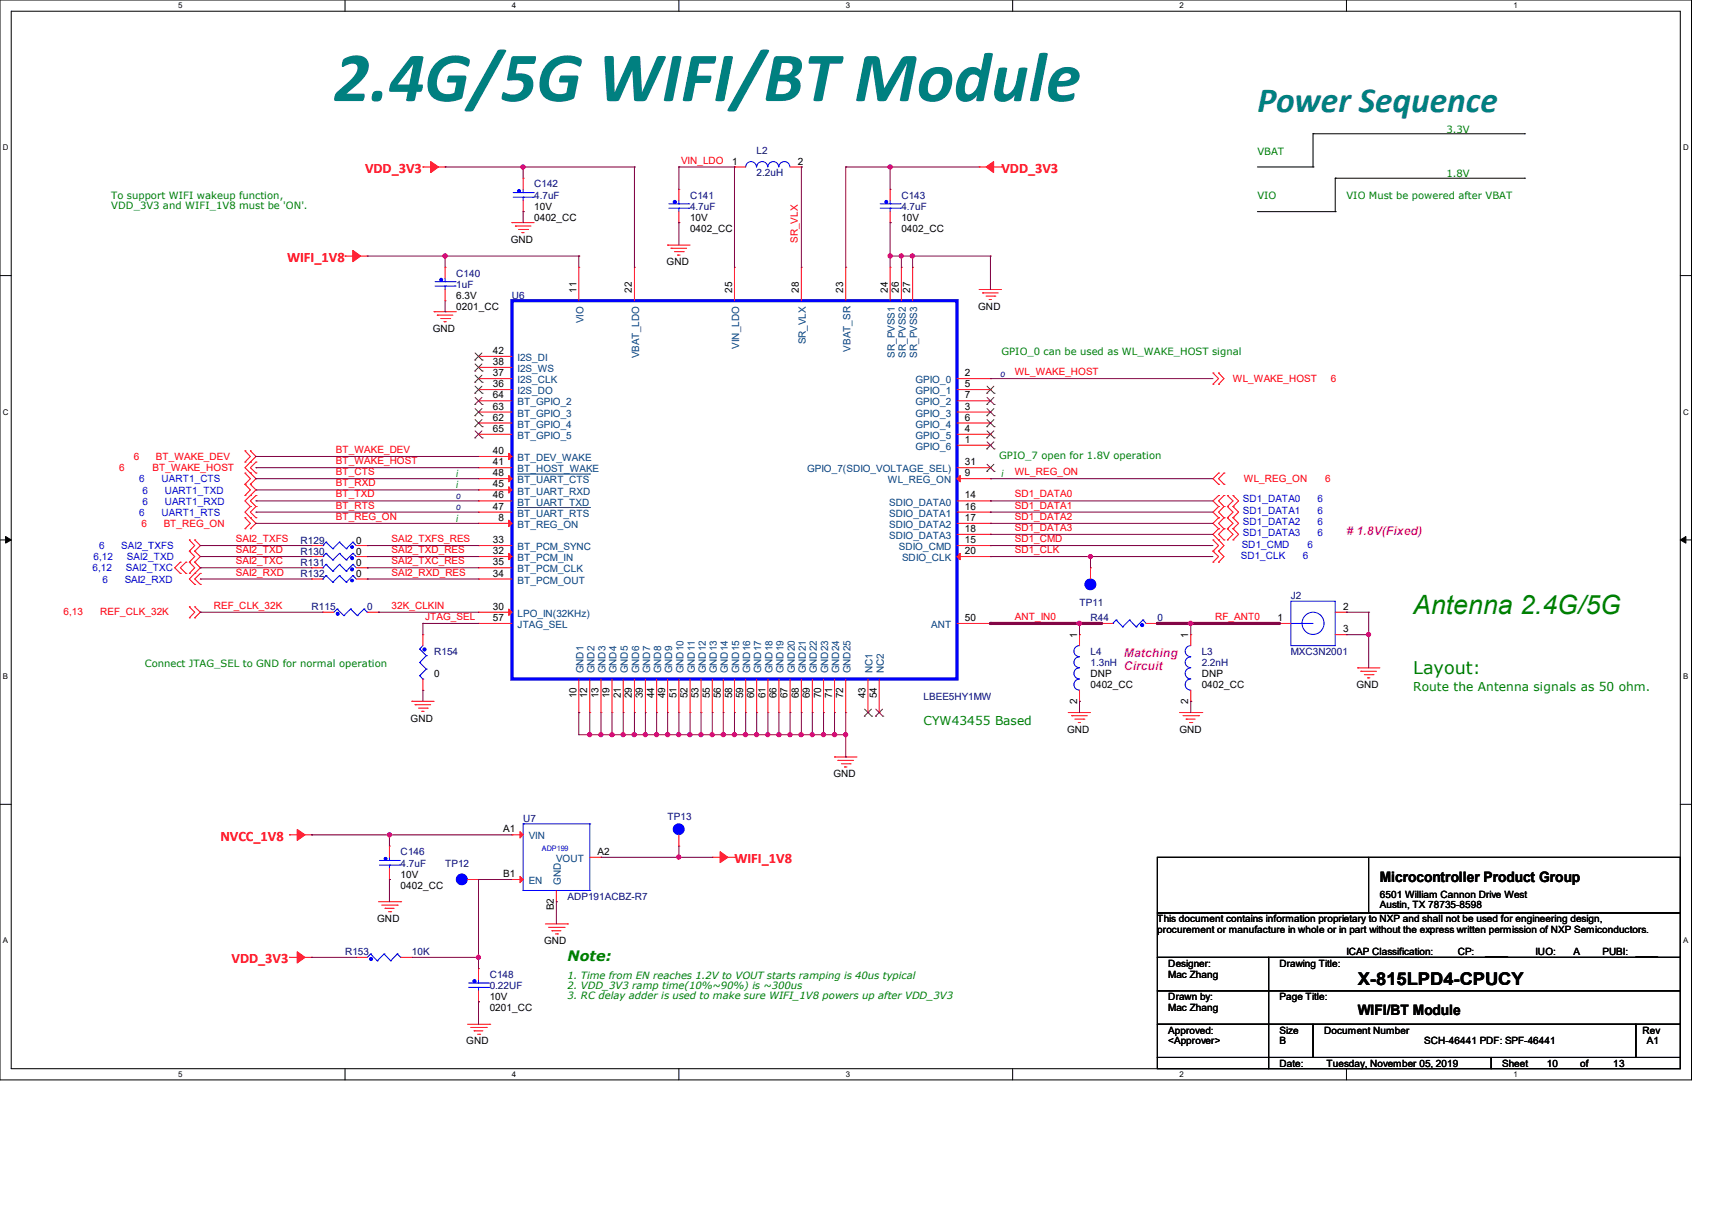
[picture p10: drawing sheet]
<svg xmlns="http://www.w3.org/2000/svg" width="297mm" height="210mm" viewBox="0 0 297 210" stroke-linecap="round" stroke-linejoin="round" font-family="sans-serif">
<path d="M0 0h293.5v187.3h-293.5zM1.9 1.9h289.6v183.4h-289.6z" fill="none" stroke="#000" stroke-width=".17"/>
<g fill="#fff">
<path d="M30.9 .2h.8v1.5h-.8z"/>
<path d="M30.9 185.5h.8v1.6h-.8z"/>
</g>
<path d="M59.9 0v1.9M59.9 185.3v2" fill="none" stroke="#000" stroke-width=".17"/>
<g fill="#fff">
<path d="M88.8 .2h.8v1.5h-.8z"/>
<path d="M88.8 185.5h.8v1.6h-.8z"/>
</g>
<path d="M117.8 0v1.9M117.8 185.3v2" fill="none" stroke="#000" stroke-width=".17"/>
<g fill="#fff">
<path d="M146.7 .2h.8v1.5h-.8z"/>
<path d="M146.7 185.5h.8v1.6h-.8z"/>
</g>
<path d="M175.7 0v1.9M175.7 185.3v2" fill="none" stroke="#000" stroke-width=".17"/>
<g fill="#fff">
<path d="M204.6 .2h.8v1.5h-.8z"/>
<path d="M204.6 185.5h.8v1.6h-.8z"/>
</g>
<path d="M233.6 0v1.9M233.6 185.3v2" fill="none" stroke="#000" stroke-width=".17"/>
<g fill="#fff">
<path d="M262.6 .2h.7v1.5h-.7z"/>
<path d="M262.6 185.5h.7v1.6h-.7z"/>
<path d="M.5 24.8h1v1.6h-1z"/>
<path d="M292 24.8h1v1.6h-1z"/>
<path d="M.5 70.7h1v1.5h-1z"/>
<path d="M292 70.7h1v1.5h-1z"/>
</g>
<path d="M0 47.8h1.9M291.5 47.8h2" fill="none" stroke="#000" stroke-width=".17"/>
<g fill="#fff">
<path d="M.5 116.5h.9v1.6h-.9z"/>
<path d="M292 116.5h.9v1.6h-.9z"/>
</g>
<path d="M0 93.6h1.9M291.5 93.6h2" fill="none" stroke="#000" stroke-width=".17"/>
<path d="M1 93l.9 .6-.9 .6zM291.5 93.6l1-.6v1.2z" fill="#000" stroke="#000" stroke-width=".17"/>
<g fill="#fff">
<path d="M.5 162.4h.9v1.5h-.9z"/>
<path d="M292 162.4h.9v1.5h-.9z"/>
</g>
<g fill="none" stroke="#000" stroke-width=".17">
<path d="M218.1 29h9.7M218.1 36.7h13.5M227.8 23.2h.1M227.8 29h.1M227.8 23.2v5.8M227.8 23.2h36.7M231.6 30.9h.1M231.6 36.7h.1M231.6 30.9v5.8M231.6 30.9h32.9M264.5 23.2h.1M264.5 30.9h.1"/>
<path d="M0 139.5h1.9M291.5 139.5h2M200.8 158.3h90.7v7.7h-90.7zM200.8 148.7h90.7v9.6h-90.7zM237.4 158.3h.1M237.4 148.7v9.6M200.8 166h19.3v5.8h-19.3zM200.8 171.8h19.3v5.8h-19.3zM200.8 177.6h19.3v5.8h-19.3zM220.1 166h71.4v5.8h-71.4zM220.1 171.8h71.4v5.8h-71.4zM220.1 177.6h7.7v5.8h-7.7z"/>
<path d="M227.8 177.6h56v5.8h-56zM283.8 177.6h7.7v5.8h-7.7zM200.8 183.4h19.3v1.9h-19.3zM220.1 183.4h38.6v1.9h-38.6zM258.7 183.4h32.8v1.9h-32.8z"/>
</g>
<g fill="none" stroke="#f00" stroke-width=".17">
<path d="M73.4 29h.1M73.4 29h2.1M75.9 29h1.3M77.2 29h.1M88.8 38.6h.1M88.8 38.6h3.9M89.4 39.2h.1M89.4 39.2h2.7M90 39.8h1.5M90.8 30.9h.1M90.8 36.7h.1M90.8 30.9v2"/>
<path d="M90.8 34.8v1.9M91.5 39.8h.1M117.8 32.9h.1M117.8 38.6h.1M117.8 32.9v1.9M117.8 36.7v1.9M127.4 29h.1M127.4 29h2M137.1 29h1.9M139 29h.1M154.4 32.9h.1M154.4 38.6h.1"/>
<path d="M154.4 32.9v1.9M154.4 36.7v1.9M169.9 29h.1M169.9 29h1.3M171.6 29h2.1M173.7 29h.1M59.9 44.4h.1M59.9 44.4h2.1M62.4 44.4h1.3M63.7 44.4h.1M75.3 54.1h.1M75.3 54.1h3.9"/>
<path d="M75.9 54.7h.1M75.9 54.7h2.7M76.5 55.2h1.5M77 55.8h.1M77 55.8h.4M77.2 46.4h.1M77.2 52.2h.1M77.2 46.4v1.9M77.2 50.2v2M78 55.2h.1M90.6 40.3h.1M90.6 40.3h.3"/>
<path d="M100.4 46.4h.1M100.4 46.4v5.8M110.1 46.4h.1M110.1 46.4v5.8M115.8 42.5h.1M115.8 42.5h3.9M116.4 43.1h.1M116.4 43.1h2.7M117 43.6h1.5M117.6 44.2h.1M117.6 44.2h.4M118.5 43.6h.1"/>
<path d="M127.4 46.4h.1M127.4 46.4v5.8M139 46.4h.1M139 46.4v5.8M146.7 46.4h.1M146.7 46.4v5.8M154.4 46.4h.1M154.4 46.4v5.8M156.4 46.4h.1M156.4 46.4v5.8M158.3 46.4h.1M158.3 46.4v5.8"/>
<path d="M169.9 50.2h.1M169.9 50.2h3.8M170.5 50.8h.1M170.5 50.8h2.7M171.1 51.4h1.5M171.6 51.9h.1M171.6 51.9h.4M172.6 51.4h.1M42.5 78.2h.1M42.5 78.2l.9 1-.9 .9M43.4 78.2h.1M43.4 78.2l1 1-1 .9"/>
<path d="M83 67.6h.1M83 65.7h.1M83 63.7h.1M83 79.2h.1M83 61.8h.1M83 73.4h.1M83 71.5h.1M83 69.5h.1M83 75.3h.1M83 65.7h5.8M83 71.5h5.8M83 75.3h5.8"/>
<path d="M83 67.6h5.8M83 73.4h5.8M83 69.5h5.8M83 63.7h5.8M83 79.2h5.8M83 61.8h5.8M166 77.2h5.8M166 65.7h5.8M166 71.5h5.8M166 75.3h5.8M166 67.6h5.8M166 73.4h5.8"/>
<path d="M166 69.5h5.8M171.8 77.2h.1M171.8 65.7h.1M171.8 71.5h.1M171.8 75.3h.1M171.8 67.6h.1M171.8 73.4h.1M171.8 69.5h.1M210.4 64.7h.1M210.4 66.6h.1M210.4 64.7l1 1-1 .9M211.4 64.7h.1"/>
<path d="M211.4 66.6h.1M211.4 64.7l.9 1-.9 .9M31.3 99.4h.1M31.3 97.5h.1M31.3 97.5l-1 1 1 .9M32.3 97.5h.1M32.3 99.4h.1M32.3 97.5l-1 1 1 .9M32.9 93.6h.1M32.9 95.6h.1M32.9 97.5h.1M32.9 99.4h.1"/>
<path d="M32.9 93.6l.9 1-.9 1M32.9 95.6l.9 .9-.9 1M32.9 97.5l.9 1-.9 .9M33.8 95.6h.1M33.8 93.6h.1M33.8 97.5h.1M33.8 99.4h.1M33.8 93.6l1 1-1 1M33.8 95.6l1 .9-1 1M33.8 97.5l1 1-1 .9M33.8 99.4l-.9 1 .9 .9M34.8 99.4h.1"/>
<path d="M34.8 99.4l-1 1 1 .9M42.5 80.1h.1M42.5 84h.1M42.5 82h.1M42.5 85.9h.1M42.5 91.7h.1M42.5 89.8h.1M42.5 82l.9 1-.9 1M42.5 84l.9 1-.9 .9M42.5 89.8l.9 1-.9 .9M43.4 80.1h.1M43.4 82h.1"/>
<path d="M43.4 84h.1M43.4 85.9h.1M43.4 87.8h.1M43.4 89.8h.1M43.4 91.7h.1M43.4 80.1l-.9 1 1.9 1.9-1 1M43.4 84l1 1-1.9 1.9 .9 .9M43.4 87.8l-.9 1 .9 1M43.4 89.8l1 1-1 .9M44.4 80.1h.1M44.4 82h.1M44.4 85.9h.1"/>
<path d="M44.4 87.8h.1M44.4 89.8h.1M44.4 80.1l-1 1 1 .9M44.4 85.9l-1 1 1 .9M44.4 87.8l-1 1 1 1M54.1 94.6h.1M54.1 96.5h.1M54.1 98.5h.1M54.1 94.6h1.9M54.1 96.5h1.9M54.1 98.5h1.9M61.8 94.6h1.9"/>
<path d="M61.8 96.5h1.9M61.8 98.5h1.9M63.7 94.6h.1M63.7 96.5h.1M63.7 98.5h.1M83 90.8h.1M83 96.5h.1M83 94.6h.1M83 98.5h.1M83 81.1h.1M83 85h.1M83 86.9h.1"/>
<path d="M83 88.8h.1M83 83h.1M83 94.6h5.8M83 96.5h5.8M83 98.5h5.8M83 90.8h5.8M83 83h5.8M83 86.9h5.8M83 88.8h5.8M83 81.1h5.8M83 85h5.8M166 94.6h5.8"/>
<path d="M166 96.5h5.8M166 90.8h5.8M166 83h5.8M166 86.9h5.8M166 88.8h5.8M166 92.7h5.8M166 81.1h5.8M171.8 83h.1M171.8 86.9h.1M171.8 94.6h.1M171.8 88.8h.1M171.8 90.8h.1"/>
<path d="M171.8 92.7h.1M171.8 96.5h.1M171.8 81.1h.1M189.2 98.5h.1M189.2 98.5v1.9M210.4 93.6h.1M210.4 95.6h.1M210.4 97.5h.1M210.4 93.6l1 1-1 1M210.4 95.6l1 .9-1 1M211.4 82h.1M211.4 84h.1"/>
<path d="M211.4 85.9h.1M211.4 87.8h.1M211.4 89.8h.1M211.4 91.7h.1M211.4 93.6h.1M211.4 95.6h.1M211.4 97.5h.1M211.4 82l-1 1 1 1M211.4 85.9l-1 1 1 .9M211.4 87.8l-1 1 1 1M211.4 89.8l-1 1 1 .9M211.4 91.7l-1 1 1 .9"/>
<path d="M211.4 93.6l.9 1-.9 1M211.4 95.6l.9 .9-.9 1M212.3 84h.1M212.3 82h.1M212.3 87.8h.1M212.3 85.9h.1M212.3 89.8h.1M212.3 91.7h.1M212.3 93.6h.1M212.3 82l-.9 1 .9 1M212.3 85.9l-.9 1 .9 .9M212.3 87.8l-.9 1 .9 1"/>
<path d="M212.3 89.8l-.9 1 .9 .9M212.3 91.7l-.9 1 .9 .9M212.9 87.8h.1M212.9 85.9h.1M212.9 89.8h.1M212.9 91.7h.1M212.9 93.6h.1M212.9 85.9l1 1-1 .9M212.9 87.8l1 1-1 1M212.9 89.8l1 1-1 .9M212.9 91.7l1 1-1 .9M213.9 85.9h.1"/>
<path d="M213.9 87.8h.1M213.9 89.8h.1M213.9 91.7h.1M213.9 93.6h.1M213.9 85.9l1 1-1 .9M213.9 87.8l1 1-1 1M213.9 89.8l1 1-1 .9M213.9 91.7l1 1-1 .9M32.9 105.2h.1M32.9 107.1h.1M32.9 105.2l.9 1-.9 .9M33.8 101.3h.1"/>
<path d="M33.8 107.1h.1M33.8 105.2h.1M33.8 105.2l1 1-1 .9M34.8 101.3h.1M54.1 100.4h.1M54.1 100.4h1.9M56 106.2h.1M56 106.2h1.9M61.8 100.4h1.9M63.7 100.4h.1M63.7 106.2h2M65.7 106.2h.1"/>
<path d="M73.4 110.1h.1M73.4 119.7h.1M73.4 110.1v1.9M73.4 117.8v1.9M83 106.2h.1M83 100.4h.1M83 108.1h.1M83 106.2h5.8M83 108.1h5.8M83 100.4h5.8M100.4 117.8v5.8M102.3 117.8v5.8"/>
<path d="M104.3 117.8v5.8M106.2 117.8v5.8M108.1 117.8v5.8M110.1 117.8v5.8M112 117.8v5.8M113.9 117.8v5.8M115.8 117.8v5.8M117.8 117.8v5.8M119.7 117.8v5.8M121.6 117.8v5.8M123.6 117.8v5.8M125.5 117.8v5.8"/>
<path d="M127.4 117.8v5.8M129.4 117.8v5.8M131.3 117.8v5.8M133.2 117.8v5.8M135.1 117.8v5.8M137.1 117.8v5.8M139 117.8v5.8M140.9 117.8v5.8M142.9 117.8v5.8M144.8 117.8v5.8M146.7 117.8v5.8M150.6 117.8v5.8"/>
<path d="M152.5 117.8v5.8M166 108.1h5.8M171.8 108.1h.1M187.3 110.1h.1M187.3 110.1v1.9M187.3 119.7v1.9M191.1 108.1h.1M191.1 108.1h1.9M198.8 108.1h2M200.8 108.1h.1M206.6 110.1h.1M206.6 110.1v1.9"/>
<path d="M206.6 119.7v1.9M222 108.1h.1M222 108.1h1.9M231.6 106.2h2M231.6 110.1h2M233.6 106.2h.1M233.6 110.1h.1M235.5 115.8h.1M235.5 115.8h3.9M236.1 116.4h.1M236.1 116.4h2.7M236.7 117h1.5"/>
<path d="M237.3 117.6h.1M237.3 117.6h.4M238.2 117h.1M71.5 121.6h.1M71.5 121.6h3.8M72 122.2h.1M72 122.2h2.7M72.6 122.8h1.5M73.2 123.4h.1M73.2 123.4h.4M74.1 122.8h.1M100.4 123.6h.1"/>
<path d="M102.3 123.6h.1M104.3 123.6h.1M106.2 123.6h.1M108.1 123.6h.1M110.1 123.6h.1M112 123.6h.1M113.9 123.6h.1M115.8 123.6h.1M117.8 123.6h.1M119.7 123.6h.1M121.6 123.6h.1M123.6 123.6h.1"/>
<path d="M125.5 123.6h.1M127.4 123.6h.1M129.4 123.6h.1M131.3 123.6h.1M133.2 123.6h.1M135.1 123.6h.1M137.1 123.6h.1M139 123.6h.1M140.9 123.6h.1M142.9 123.6h.1M144.8 131.3h.1M144.8 123.6h.1"/>
<path d="M144.8 131.3h3.9M145.4 131.9h.1M145.4 131.9h2.7M146 132.5h1.5M146.5 133h.1M146.5 133h.4M146.7 123.6h.1M147.5 132.5h.1M150.6 123.6h.1M152.5 123.6h.1M185.3 123.6h.1M185.3 123.6h3.9"/>
<path d="M185.9 124.1h.1M185.9 124.1h2.7M186.5 124.7h1.5M187.1 125.3h.1M187.1 125.3h.4M187.3 121.6h.1M188 124.7h.1M204.6 123.6h3.9M205.2 124.1h2.7M205.8 124.7h.1M205.8 124.7h1.5M206.4 125.3h.4"/>
<path d="M206.6 121.6h.1M206.8 125.3h.1M207.9 124.1h.1M208.5 123.6h.1M50.2 144.8h.1M50.2 144.8h2.1M52.7 144.8h1.4M54.1 144.8h.1M65.7 156.4h3.8M66.2 157h2.7M66.8 157.5h.1M66.8 157.5h1.6"/>
<path d="M67.4 158.1h.4M67.6 146.7h.1M67.6 152.5h.1M67.6 146.7v2M67.6 150.6v1.9M67.8 158.1h.1M68.9 157h.1M69.5 156.4h.1M81.1 152.5h1.9M83 152.5h.1M88.8 152.5h.1M88.8 144.8h.1"/>
<path d="M88.8 144.8h2M88.8 152.5h2M96.5 156.4h.1M96.5 154.4v2M102.3 148.7h2M104.3 148.7h.1M117.8 146.7h.1M117.8 144.8v1.9M123.6 148.7h.1M123.6 148.7h1.3M125.3 148.7h2.1M127.4 148.7h.1"/>
<path d="M50.2 166h.1M50.2 166h2.1M52.7 166h1.4M54.1 166h.1M61.8 166h.1M61.8 166h1.9M69.5 166h2M71.5 166h.1M81.1 177.6h3.9M81.7 178.2h2.7M82.3 178.8h.1M82.3 178.8h1.5"/>
<path d="M82.8 179.4h.4M83 168h.1M83 173.7h.1M83 168v1.9M83 171.8v1.9M83.2 179.4h.1M84.4 178.2h.1M85 177.6h.1M94.6 160.2h3.9M95.2 160.8h2.7M95.8 161.4h.1M95.8 161.4h1.5"/>
<path d="M96.4 162h.3M96.7 162h.1M97.9 160.8h.1M98.5 160.2h.1"/>
</g>
<g fill="#f00" stroke="#f00" stroke-width=".17">
<path d="M90.2 152l.6 .5-.6 .6z"/>
<path d="M90.2 144.2l.6 .6-.6 .5z"/>
<path d="M88.3 90.2l.5 .6-.5 .5z"/>
<path d="M166.6 82.5v1.1l-.6-.6z"/>
<path d="M166.6 96v1.1l-.6-.6z"/>
<path d="M88.3 105.6l.5 .6-.5 .5z"/>
<path d="M88.3 96l.5 .5-.5 .6z"/>
<path d="M88.3 78.6l.5 .6-.5 .5z"/>
<path d="M88.3 84.4l.5 .6-.5 .5z"/>
<path d="M88.3 82.5l.5 .5-.5 .6z"/>
<path d="M74.7 28l1.4 1-1.4 .9z" fill-rule="evenodd"/>
<path d="M171.1 29l1.3-1v1.9z" fill-rule="evenodd"/>
<path d="M61.2 43.4l1.4 1-1.4 1z" fill-rule="evenodd"/>
<path d="M51.6 143.8l1.3 1-1.3 1z" fill-rule="evenodd"/>
<path d="M124.9 147.7l1.4 1-1.4 .9z" fill-rule="evenodd"/>
<path d="M51.6 165.1l1.3 .9-1.3 1z" fill-rule="evenodd"/>
</g>
<g fill="none" stroke="#00f" stroke-width=".17">
<path d="M89 34.2h3.5M89 33.4h3.5M90.8 34.2h.1M90.8 33.4h.1M90.8 32.9v.5M90.8 34.2v.6M92.5 34.2h.1M92.5 33.4h.1M116 36.1h3.5M116 35.3h3.5M117.8 36.1h.1M117.8 35.3h.1"/>
<path d="M117.8 34.8v.5M117.8 36.1v.6M119.5 36.1h.1M119.5 35.3h.1M129.4 29a.93 .93 0 0 1 .9-1 .93 .93 0 0 1 .9 1M131.3 29a.95 .95 0 0 1 .9-1 .95 .95 0 0 1 1 1M133.2 29a.93 .93 0 0 1 1-1 .93 .93 0 0 1 .9 1M135.1 29a.95 .95 0 0 1 1-1 .95 .95 0 0 1 .9 1M152.7 36.1h3.5M152.7 35.3h3.5M154.4 36.1h.1M154.4 35.3h.1"/>
<path d="M154.4 34.8v.5M154.4 36.1v.6M156.2 36.1h.1M156.2 35.3h.1M75.5 49.6h3.5M75.5 48.9h3.5M77.2 49.6h.1M77.2 48.9h.1M77.2 48.3v.6M77.2 49.6v.6M79 49.6h.1M79 48.9h.1"/>
<path d="M56 94.6h.1M56 96.5h.1M56 98.5h.1M56.6 94h.1M56.6 96h.1M56.6 97.9h.1M56.6 99.8h.1M56.6 94l1.1 1.2M56.6 94l-.6 .6M56.6 96l1.1 1.1M56.6 96l-.6 .5M56.6 97.9l1.1 1.2"/>
<path d="M56.6 97.9l-.6 .6M56.6 99.8l1.1 1.2M56.6 99.8l-.6 .6M57.7 95.2h.1M57.7 97.1h.1M57.7 99.1h.1M58.9 94h.1M58.9 96h.1M58.9 97.9h.1M58.9 99.8h.1M58.9 94l1.2 1.2M58.9 94l-1.2 1.2"/>
<path d="M58.9 96l1.2 1.1M58.9 96l-1.2 1.1M58.9 97.9l1.2 1.2M58.9 97.9l-1.2 1.2M58.9 99.8l1.2 1.2M58.9 99.8l-1.2 1.2M60.1 95.2h.1M60.1 97.1h.1M60.1 99.1h.1M61.2 94h.1M61.2 96h.1M61.2 97.9h.1"/>
<path d="M61.2 99.8h.1M61.2 94l.6 .6M61.2 94l-1.1 1.2M61.2 96l.6 .5M61.2 96l-1.1 1.1M61.2 97.9l.6 .6M61.2 97.9l-1.1 1.2M61.2 99.8l.6 .6M61.2 99.8l-1.1 1.2M56 100.4h.1M57.7 101h.1M58.5 105.6h.1"/>
<path d="M58.5 105.6l-.6 .6M58.5 105.6l1.1 1.2M59.6 106.8h.1M60.1 101h.1M60.8 105.6h.1M60.8 105.6l-1.2 1.2M60.8 105.6l1.2 1.2M62 106.8h.1M63.2 105.6h.1M63.2 105.6l-1.2 1.2M63.2 105.6l.5 .6M63.7 106.2h.1"/>
<path d="M72.8 112.6h.1M72.8 114.9h.1M72.8 117.2h.1M72.8 112.6l1.2 1.1M72.8 114.9l1.2 1.1M72.8 117.2l.6 .6M73.4 117.8h.1M73.4 112l-.6 .6M74 113.7h.1M74 116h.1M74 113.7l-1.2 1.2M74 116l-1.2 1.2"/>
<path d="M187.3 112a.95 .95 0 0 0-1 .9 .95 .95 0 0 0 1 1M187.3 113.9a.93 .93 0 0 0-1 .9 .93 .93 0 0 0 1 1 .97 .97 0 0 0-1 1 .97 .97 0 0 0 1 .9M187.3 117.8a.95 .95 0 0 0-1 .9 .95 .95 0 0 0 1 1M193 108.1h.1M193.6 107.5h.1M193.6 107.5l1.2 1.2M193.6 107.5l-.6 .6M194.8 108.7h.1M196 107.5h.1M196 107.5l1.1 1.2M196 107.5l-1.2 1.2M197.1 108.7h.1"/>
<path d="M198.3 107.5h.1M198.3 107.5l.5 .6M198.3 107.5l-1.2 1.2M206.6 112a.95 .95 0 0 0-1 .9 .95 .95 0 0 0 1 1M206.6 113.9a.93 .93 0 0 0-1 .9 .93 .93 0 0 0 1 1 .97 .97 0 0 0-1 1 .97 .97 0 0 0 1 .9M206.6 117.8a.95 .95 0 0 0-1 .9 .95 .95 0 0 0 1 1M223.9 104.3h7.7v7.7h-7.7zM223.9 108.1h.1M223.9 108.1h3.9M65.8 150h3.5M65.8 149.2h3.5M67.6 150h.1"/>
<path d="M67.6 149.2h.1M67.6 148.7v.5M67.6 150v.6M69.3 150h.1M69.3 149.2h.1M90.8 154.4h.1M90.8 142.9h.1M90.8 142.9v11.5M90.8 154.4h11.5M90.8 142.9h11.5M102.3 154.4h.1M102.3 142.9h.1"/>
<path d="M102.3 142.9v11.5M64.3 165.4h.1M64.3 165.4l-.6 .6M64.3 165.4l1.1 1.2M65.4 166.6h.1M66.6 165.4h.1M66.6 165.4l-1.2 1.2M66.6 165.4l1.2 1.2M67.8 166.6h.1M68.9 165.4h.1M68.9 165.4l-1.1 1.2M68.9 165.4l.6 .6"/>
<path d="M69.5 166h.1M81.3 171.2h3.5M81.3 170.5h3.5M83 171.2h.1M83 170.5h.1M83 169.9v.6M83 171.2v.6M84.8 171.2h.1M84.8 170.5h.1"/>
<circle cx="227.8" cy="108.1" r="1.92"/>
</g>
<g fill="#00f" stroke="#00f" stroke-width=".17">
<circle cx="76.5" cy="48.5" r=".27"/>
<circle cx="189.2" cy="101.4" r=".94"/>
<circle cx="61.1" cy="94.9" r=".24"/>
<circle cx="64.4" cy="166.3" r=".28"/>
<circle cx="58.6" cy="106.4" r=".27"/>
<circle cx="90.1" cy="33.1" r=".24"/>
<circle cx="61.1" cy="96.8" r=".27"/>
<circle cx="82.3" cy="170.2" r=".28"/>
<circle cx="117.8" cy="143.8" r=".94"/>
<circle cx="117.1" cy="35" r=".28"/>
<circle cx="198.1" cy="108.4" r=".28"/>
<circle cx="153.7" cy="35" r=".27"/>
<circle cx="61.1" cy="98.7" r=".27"/>
<circle cx="66.9" cy="148.9" r=".24"/>
<circle cx="73.6" cy="112.6" r=".28"/>
<circle cx="80.1" cy="152.5" r=".94"/>
<circle cx="61.1" cy="100.7" r=".24"/>
</g>
<path d="M88.8 52.2h77.2v65.6h-77.2z" fill="none" stroke="#00f" stroke-width=".55"/>
<g fill="none" stroke="#804000" stroke-width=".17">
<path d="M82.4 68.2h.1M82.4 66.3h.1M82.4 64.3h.1M82.4 62.4h.1M82.4 74h.1M82.4 72.1h.1M82.4 70.1h.1M82.4 75.9h.1M82.4 67l1.3 1.2M82.4 65.1l1.3 1.2M82.4 63.1l1.3 1.2M82.4 61.2l1.3 1.2"/>
<path d="M82.4 72.8l1.3 1.2M82.4 70.9l1.3 1.2M82.4 68.9l1.3 1.2M82.4 74.7l1.3 1.2M83.6 67l-1.2 1.2M83.6 65.1l-1.2 1.2M83.6 63.1l-1.2 1.2M83.6 61.2l-1.2 1.2M83.6 72.8l-1.2 1.2M83.6 70.9l-1.2 1.2M83.6 68.9l-1.2 1.2M83.6 74.7l-1.2 1.2"/>
<path d="M83.7 68.2h.1M83.7 66.3h.1M83.7 64.3h.1M83.7 62.4h.1M83.7 74h.1M83.7 72.1h.1M83.7 70.1h.1M83.7 75.9h.1M171.2 77.9h.1M171.2 72.1h.1M171.2 75.9h.1M171.2 68.2h.1"/>
<path d="M171.2 74h.1M171.2 70.1h.1M171.2 76.6l1.3 1.3M171.2 70.9l1.3 1.2M171.2 74.7l1.3 1.2M171.2 67l1.3 1.2M171.2 72.8l1.3 1.2M171.2 68.9l1.3 1.2M172.4 76.6l-1.2 1.3M172.4 70.9l-1.2 1.2M172.4 74.7l-1.2 1.2M172.4 67l-1.2 1.2"/>
<path d="M172.4 72.8l-1.2 1.2M172.4 68.9l-1.2 1.2M172.5 77.9h.1M172.5 72.1h.1M172.5 75.9h.1M172.5 68.2h.1M172.5 74h.1M172.5 70.1h.1M171.2 81.7h.1M171.2 80.5l1.3 1.2M172.4 80.5l-1.2 1.2M172.5 81.7h.1"/>
<path d="M149.9 124.2h.1M150 123l1.2 1.2M151.2 123l-1.3 1.2M151.2 124.2h.1M151.9 124.2h.1M151.9 123l1.3 1.2M153.1 123l-1.2 1.2M153.2 124.2h.1"/>
</g>
<path d="M89.8 88h12.5M89.8 82.2h12.5M102.3 88h.1M102.3 82.2h.1" fill="none" stroke="#004080" stroke-width=".17"/>
<g fill="none" stroke="#800040" stroke-width=".17">
<path d="M77.2 29h.1M77.2 29h32.9M90.8 29h.1M90.8 36.7h.1M90.8 29v1.9M90.8 36.7v1.9M110.1 29h.1M110.1 29v17.4M117.8 29h.1M117.8 38.6h.1M117.8 29h9.6M117.8 29v3.9"/>
<path d="M117.8 38.6v3.9M127.4 29h.1M127.4 29v17.4M139 29h.1M139 29v17.4M146.7 29h.1M146.7 29h23.2M146.7 29v17.4M154.4 29h.1M154.4 38.6h.1M154.4 29v3.9M154.4 38.6v7.8"/>
<path d="M63.7 44.4h36.7M77.2 44.4h.1M77.2 54.1h.1M77.2 44.4v2M77.2 52.2v1.9M100.4 44.4h.1M100.4 44.4v2M154.4 44.4h.1M154.4 44.4h17.4M156.4 44.4h.1M156.4 44.4v2M158.3 44.4h.1"/>
<path d="M158.3 44.4v2M171.8 44.4h.1M171.8 44.4v5.8M44.4 79.2h.1M44.4 79.2h38.6M171.8 65.7h.1M171.8 65.7h38.6M34.8 94.6h.1M34.8 96.5h.1M34.8 98.5h.1M34.8 94.6h19.3M34.8 96.5h19.3"/>
<path d="M34.8 98.5h19.3M44.4 81.1h.1M44.4 83h.1M44.4 85h.1M44.4 86.9h.1M44.4 88.8h.1M44.4 90.8h.1M44.4 81.1h38.6M44.4 83h38.6M44.4 85h38.6M44.4 86.9h38.6M44.4 88.8h38.6"/>
<path d="M44.4 90.8h38.6M63.7 94.6h.1M63.7 96.5h.1M63.7 98.5h.1M63.7 94.6h19.3M63.7 96.5h19.3M63.7 98.5h19.3M171.8 83h.1M171.8 86.9h.1M171.8 88.8h.1M171.8 90.8h.1M171.8 92.7h.1"/>
<path d="M171.8 94.6h.1M171.8 96.5h.1M171.8 83h38.6M171.8 86.9h38.6M171.8 88.8h38.6M171.8 90.8h38.6M171.8 92.7h38.6M171.8 94.6h38.6M171.8 96.5h38.6M189.2 96.5h.1M189.2 96.5v2M34.8 100.4h.1"/>
<path d="M34.8 106.2h.1M34.8 100.4h19.3M34.8 106.2h21.2M63.7 100.4h.1M63.7 100.4h19.3M65.7 106.2h.1M65.7 106.2h17.3M73.4 108.1h.1M73.4 108.1h9.6M73.4 108.1v2M233.6 106.2h.1M233.6 106.2h3.8"/>
<path d="M237.4 106.2h.1M237.4 106.2v3.9"/>
</g>
<g fill="#f0f" stroke="#f0f" stroke-width=".17">
<circle cx="90.7" cy="29" r=".37"/>
<circle cx="154.4" cy="29" r=".37"/>
<circle cx="77.2" cy="44.4" r=".37"/>
<circle cx="156.4" cy="44.4" r=".36"/>
<circle cx="154.4" cy="44.4" r=".37"/>
<circle cx="158.3" cy="44.4" r=".37"/>
<circle cx="189.2" cy="96.5" r=".36"/>
<circle cx="237.4" cy="110" r=".36"/>
</g>
<path d="M171.8 108.1h15.5" fill="none" stroke="#800040" stroke-width=".55"/>
<circle cx="171.8" cy="108.1" r=".28" fill="#800040"/>
<circle cx="187.3" cy="108.1" r=".37" fill="#f0f" stroke="#f0f" stroke-width=".17"/>
<path d="M187.3 108.1h3.8" fill="none" stroke="#800040" stroke-width=".55"/>
<circle cx="187.3" cy="108.1" r=".28" fill="#800040"/>
<path d="M187.3 108.1h.1M187.3 108.1v2" fill="none" stroke="#800040" stroke-width=".17"/>
<path d="M200.8 108.1h5.8" fill="none" stroke="#800040" stroke-width=".55"/>
<circle cx="200.8" cy="108.1" r=".28" fill="#800040"/>
<path d="M206.6 108.1h15.4" fill="none" stroke="#800040" stroke-width=".55"/>
<circle cx="206.6" cy="108.1" r=".28" fill="#800040"/>
<g fill="#f0f" stroke="#f0f" stroke-width=".17">
<circle cx="206.6" cy="108.1" r=".37"/>
<circle cx="104.2" cy="127.4" r=".36"/>
<circle cx="137.1" cy="127.4" r=".36"/>
<circle cx="142.9" cy="127.4" r=".36"/>
<circle cx="144.8" cy="127.4" r=".37"/>
<circle cx="102.3" cy="127.4" r=".36"/>
<circle cx="106.2" cy="127.4" r=".37"/>
<circle cx="108.1" cy="127.4" r=".36"/>
<circle cx="110" cy="127.4" r=".37"/>
<circle cx="112" cy="127.4" r=".36"/>
<circle cx="113.9" cy="127.4" r=".36"/>
<circle cx="115.8" cy="127.4" r=".37"/>
<circle cx="117.7" cy="127.4" r=".36"/>
<circle cx="119.7" cy="127.4" r=".37"/>
<circle cx="121.6" cy="127.4" r=".36"/>
<circle cx="123.5" cy="127.4" r=".36"/>
<circle cx="125.5" cy="127.4" r=".37"/>
<circle cx="127.4" cy="127.4" r=".36"/>
<circle cx="129.3" cy="127.4" r=".37"/>
<circle cx="131.3" cy="127.4" r=".36"/>
<circle cx="133.2" cy="127.4" r=".36"/>
<circle cx="135.1" cy="127.4" r=".37"/>
<circle cx="139" cy="127.4" r=".37"/>
<circle cx="140.9" cy="127.4" r=".36"/>
<circle cx="146.7" cy="127.4" r=".36"/>
<circle cx="67.6" cy="144.8" r=".37"/>
<circle cx="117.7" cy="148.6" r=".36"/>
<circle cx="83" cy="166" r=".36"/>
<circle cx="90.7" cy="29" r=".37"/>
<circle cx="154.4" cy="29" r=".37"/>
<circle cx="77.2" cy="44.4" r=".37"/>
<circle cx="156.4" cy="44.4" r=".36"/>
<circle cx="154.4" cy="44.4" r=".37"/>
<circle cx="158.3" cy="44.4" r=".37"/>
<circle cx="189.2" cy="96.5" r=".36"/>
<circle cx="237.4" cy="110" r=".36"/>
<circle cx="187.3" cy="108.1" r=".37"/>
</g>
<g fill="none" stroke="#800040" stroke-width=".17">
<path d="M73.4 119.7h.1M73.4 119.7v1.9M206.6 108.1h.1M206.6 108.1v2M233.6 110.1h.1M233.6 110.1h3.8M237.4 110.1h.1M237.4 110.1v5.7M100.4 123.6h.1M100.4 123.6v3.8h46.3M102.3 127.4h.1M102.3 123.6v3.8"/>
<path d="M104.3 127.4h.1M104.3 123.6v3.8M106.2 127.4h.1M106.2 123.6v3.8M108.1 127.4h.1M108.1 123.6v3.8M110.1 127.4h.1M110.1 123.6v3.8M112 127.4h.1M112 123.6v3.8M113.9 127.4h.1M113.9 123.6v3.8"/>
<path d="M115.8 127.4h.1M115.8 123.6v3.8M117.8 127.4h.1M117.8 123.6v3.8M119.7 127.4h.1M119.7 123.6v3.8M121.6 127.4h.1M121.6 123.6v3.8M123.6 127.4h.1M123.6 123.6v3.8M125.5 127.4h.1M125.5 123.6v3.8"/>
<path d="M127.4 127.4h.1M127.4 123.6v3.8M129.4 127.4h.1M129.4 123.6v3.8M131.3 127.4h.1M131.3 123.6v3.8M133.2 127.4h.1M133.2 123.6v3.8M135.1 127.4h.1M135.1 123.6v3.8M137.1 127.4h.1M137.1 123.6v3.8"/>
<path d="M139 127.4h.1M139 123.6v3.8M140.9 127.4h.1M140.9 123.6v3.8M142.9 127.4h.1M142.9 123.6v3.8M144.8 127.4h.1M144.8 123.6v3.8M146.7 127.4h.1M146.7 131.3h.1M146.7 123.6v7.7M187.3 121.6h.1"/>
<path d="M187.3 121.6v2M206.6 121.6h.1M206.6 121.6v2M54.1 144.8h.1M54.1 144.8h34.7M67.6 144.8h.1M67.6 152.5h.1M67.6 144.8v1.9M67.6 152.5v3.9M83 152.5h.1M83 152.5h5.8M83 152.5v15.5"/>
<path d="M96.5 156.4h.1M96.5 156.4v3.8M104.3 148.7h.1M104.3 148.7h19.3M117.8 148.7h.1M117.8 146.7v2M54.1 166h.1M54.1 166h7.7M71.5 166h11.5M83 166h.1M83 173.7h.1M83 173.7v3.9"/>
</g>
<text font-size="12.3" fill="#008080" x="57.9" y="17.5">2.4G/5G WIFI/BT Module</text>
<text font-size="6.1" fill="#008080" x="218.1" y="19.4">Power Sequence</text>
<text font-size="4.6" fill="#008000" x="245.2" y="106.5">Antenna 2.4G/5G</text>
<text font-size="3" fill="#008000" x="245.2" y="117">Layout:</text>
<text font-size="3" x="235.5" y="170.8">X-815LPD4-CPUCY</text>
<g font-size="2.5" fill="#f00">
<text x="63.3" y="30">VDD_3V3</text>
<text x="173.7" y="30">VDD_3V3</text>
<text x="49.8" y="45.4">WIFI_1V8</text>
<text x="38.2" y="145.8">NVCC_1V8</text>
<text x="127.4" y="149.7">WIFI_1V8</text>
<text x="40.2" y="167">VDD_3V3</text>
</g>
<g font-size="2.5">
<text x="239.4" y="152.9">Microcontroller Product Group</text>
<text x="235.5" y="176.1">WIFI/BT Module</text>
</g>
<text font-size="2.5" fill="#008000" x="98.5" y="166.6">Note:</text>
<g font-size="2.1" fill="#f0f">
<text x="233.6" y="92.7"># 1.8V(Fixed)</text>
<text x="195" y="113.9">Matching</text>
<text x="195" y="116.1">Circuit</text>
</g>
<g font-size="2.1" fill="#008000">
<text x="245.2" y="119.9">Route the Antenna signals as 50 ohm.</text>
<text x="160.2" y="125.7">CYW43455 Based</text>
</g>
<g font-size="1.7" fill="#008000">
<text x="251" y="23">3.3V</text>
<text x="218.1" y="26.8">VBAT</text>
<text x="19.3" y="34.6">To support WIFI wakeup function,</text>
<text x="218.1" y="34.6">VIO</text>
<text x="233.6" y="34.6">VIO Must be powered after VBAT</text>
<text x="251" y="30.7">1.8V</text>
<text x="19.3" y="36.3">VDD_3V3 and WIFI_1V8 must be 'ON'.</text>
<text x="173.7" y="61.6">GPIO_0 can be used as WL_WAKE_HOST signal</text>
<text x="79.2" y="82.8">i</text>
<text x="173.4" y="79.5">GPIO_7 open for 1.8V operation</text>
<text x="173.7" y="82.8">i</text>
<text x="79.2" y="84.7">i</text>
<text x="79.2" y="90.5">i</text>
<text x="25.1" y="115.7">Connect JTAG_SEL to GND for normal operation</text>
<text x="98.5" y="169.7">1. Time from EN reaches 1.2V to VOUT starts ramping is 40us typical</text>
<text x="98.5" y="171.4">2. VDD_3V3 ramp time(10%~90%) is ~300us</text>
<text x="98.5" y="173.2">3. RC delay adder is used to make sure WIFI_1V8 powers up after VDD_3V3</text>
</g>
<g font-size="1.7" fill="#f00">
<text x="118.1" y="28.4">VIN_LDO</text>
<text x="138.4" y="42.1" transform="rotate(-90 138.4 42.1)">SR_VLX</text>
<text x="176.1" y="65.1">WL_WAKE_HOST</text>
<text x="213.9" y="66.3">WL_WAKE_HOST</text>
<text x="230.9" y="66.3">6</text>
<text x="20.7" y="81.7">6</text>
<text x="23.2" y="79.8">6</text>
<text x="26.5" y="81.7">BT_WAKE_HOST</text>
<text x="27.1" y="79.8">BT_WAKE_DEV</text>
<text x="58.3" y="78.6">BT_WAKE_DEV</text>
<text x="58.3" y="80.5">BT_WAKE_HOST</text>
<text x="58.3" y="82.4">BT_CTS</text>
<text x="176.1" y="82.4">WL_REG_ON</text>
<text x="215.8" y="83.6">WL_REG_ON</text>
<text x="229.9" y="83.6">6</text>
<text x="58.3" y="84.4">BT_RXD</text>
<text x="58.3" y="86.3">BT_TXD</text>
<text x="58.3" y="88.2">BT_RTS</text>
<text x="176.1" y="86.3">SD1_DATA0</text>
<text x="176.1" y="88.2">SD1_DATA1</text>
<text x="24.6" y="91.4">6</text>
<text x="28.4" y="91.4">BT_REG_ON</text>
<text x="40.9" y="94">SAI2_TXFS</text>
<text x="40.9" y="95.9">SAI2_TXD</text>
<text x="58.3" y="90.2">BT_REG_ON</text>
<text x="67.9" y="94">SAI2_TXFS_RES</text>
<text x="67.9" y="95.9">SAI2_TXD_RES</text>
<text x="176.1" y="90.2">SD1_DATA2</text>
<text x="176.1" y="92.1">SD1_DATA3</text>
<text x="176.1" y="94">SD1_CMD</text>
<text x="176.1" y="95.9">SD1_CLK</text>
<text x="40.9" y="97.9">SAI2_TXC</text>
<text x="40.9" y="99.8">SAI2_RXD</text>
<text x="67.9" y="97.9">SAI2_TXC_RES</text>
<text x="67.9" y="99.8">SAI2_RXD_RES</text>
<text x="11" y="106.6">6,13</text>
<text x="17.4" y="106.6">REF_CLK_32K</text>
<text x="37.1" y="105.6">REF_CLK_32K</text>
<text x="67.9" y="105.6">32K_CLKIN</text>
<text x="73.7" y="107.5">JTAG_SEL</text>
<text x="176.1" y="107.5">ANT_IN0</text>
<text x="210.8" y="107.5">RF_ANT0</text>
</g>
<g font-size="1.7">
<text x="127" y="28.5">1</text>
<text x="138.4" y="28.5">2</text>
<text x="92.7" y="36.4">10V</text>
<text x="92.7" y="38.3">0402_CC</text>
<text x="119.7" y="38.3">10V</text>
<text x="119.7" y="40.2">0402_CC</text>
<text x="156.4" y="38.3">10V</text>
<text x="156.4" y="40.2">0402_CC</text>
<text x="88.6" y="42.2">GND</text>
<text x="115.7" y="46">GND</text>
<text x="79.2" y="51.8">6.3V</text>
<text x="79.2" y="53.8">0201_CC</text>
<text x="100" y="50.8" transform="rotate(-90 100 50.8)">11</text>
<text x="109.6" y="50.8" transform="rotate(-90 109.6 50.8)">22</text>
<text x="127" y="50.8" transform="rotate(-90 127 50.8)">25</text>
<text x="138.6" y="50.8" transform="rotate(-90 138.6 50.8)">28</text>
<text x="146.3" y="50.8" transform="rotate(-90 146.3 50.8)">23</text>
<text x="154" y="50.8" transform="rotate(-90 154 50.8)">24</text>
<text x="156" y="50.8" transform="rotate(-90 156 50.8)">26</text>
<text x="157.9" y="50.8" transform="rotate(-90 157.9 50.8)">27</text>
<text x="169.7" y="53.8">GND</text>
<text x="75.1" y="57.6">GND</text>
<text x="85.5" y="65.2">37</text>
<text x="85.5" y="63.3">38</text>
<text x="85.5" y="61.4">42</text>
<text x="167.4" y="65.2">2</text>
<text x="85.5" y="67.1">36</text>
<text x="85.5" y="71">63</text>
<text x="85.5" y="69.1">64</text>
<text x="167.4" y="71">3</text>
<text x="167.4" y="67.1">5</text>
<text x="167.4" y="69.1">7</text>
<text x="85.5" y="72.9">62</text>
<text x="85.5" y="74.9">65</text>
<text x="167.4" y="76.8">1</text>
<text x="167.4" y="74.9">4</text>
<text x="167.4" y="72.9">6</text>
<text x="85.5" y="78.7">40</text>
<text x="85.5" y="80.7">41</text>
<text x="85.5" y="82.6">48</text>
<text x="167.4" y="82.6">9</text>
<text x="167.4" y="80.7">31</text>
<text x="85.5" y="84.5">45</text>
<text x="85.5" y="86.4">46</text>
<text x="85.5" y="88.4">47</text>
<text x="167.4" y="86.4">14</text>
<text x="167.4" y="88.4">16</text>
<text x="61.8" y="94.3">0</text>
<text x="85.5" y="94.2">33</text>
<text x="86.5" y="90.3">8</text>
<text x="167.4" y="94.2">15</text>
<text x="167.4" y="90.3">17</text>
<text x="167.4" y="92.2">18</text>
<text x="61.8" y="96.2">0</text>
<text x="61.8" y="98.1">0</text>
<text x="61.8" y="100.1">0</text>
<text x="85.5" y="96.1">32</text>
<text x="85.5" y="100">34</text>
<text x="85.5" y="98">35</text>
<text x="167.4" y="96.1">20</text>
<text x="85.5" y="105.7">30</text>
<text x="85.5" y="107.7">57</text>
<text x="167.4" y="107.7">50</text>
<text x="221.6" y="107.7">1</text>
<text x="233" y="105.7">2</text>
<text x="186.9" y="110.6" transform="rotate(-90 186.9 110.6)">1</text>
<text x="206.2" y="110.6" transform="rotate(-90 206.2 110.6)">1</text>
<text x="233" y="109.6">3</text>
<text x="75.3" y="117.4">0</text>
<text x="189.2" y="117.4">DNP</text>
<text x="189.2" y="119.4">0402_CC</text>
<text x="208.5" y="117.4">DNP</text>
<text x="208.5" y="119.4">0402_CC</text>
<text x="235.3" y="119.4">GND</text>
<text x="71.2" y="125.2">GND</text>
<text x="100" y="121.1" transform="rotate(-90 100 121.1)">10</text>
<text x="101.9" y="121.1" transform="rotate(-90 101.9 121.1)">12</text>
<text x="103.8" y="121.1" transform="rotate(-90 103.8 121.1)">13</text>
<text x="105.7" y="121.1" transform="rotate(-90 105.7 121.1)">19</text>
<text x="107.7" y="121.1" transform="rotate(-90 107.7 121.1)">21</text>
<text x="109.6" y="121.1" transform="rotate(-90 109.6 121.1)">29</text>
<text x="111.5" y="121.1" transform="rotate(-90 111.5 121.1)">39</text>
<text x="113.5" y="121.1" transform="rotate(-90 113.5 121.1)">44</text>
<text x="115.4" y="121.1" transform="rotate(-90 115.4 121.1)">49</text>
<text x="117.3" y="121.1" transform="rotate(-90 117.3 121.1)">51</text>
<text x="119.3" y="121.1" transform="rotate(-90 119.3 121.1)">52</text>
<text x="121.2" y="121.1" transform="rotate(-90 121.2 121.1)">53</text>
<text x="123.1" y="121.1" transform="rotate(-90 123.1 121.1)">55</text>
<text x="125" y="121.1" transform="rotate(-90 125 121.1)">56</text>
<text x="127" y="121.1" transform="rotate(-90 127 121.1)">58</text>
<text x="128.9" y="121.1" transform="rotate(-90 128.9 121.1)">59</text>
<text x="130.8" y="121.1" transform="rotate(-90 130.8 121.1)">60</text>
<text x="132.8" y="121.1" transform="rotate(-90 132.8 121.1)">61</text>
<text x="134.7" y="121.1" transform="rotate(-90 134.7 121.1)">66</text>
<text x="136.6" y="121.1" transform="rotate(-90 136.6 121.1)">67</text>
<text x="138.6" y="121.1" transform="rotate(-90 138.6 121.1)">68</text>
<text x="140.5" y="121.1" transform="rotate(-90 140.5 121.1)">69</text>
<text x="142.4" y="121.1" transform="rotate(-90 142.4 121.1)">70</text>
<text x="144.4" y="121.1" transform="rotate(-90 144.4 121.1)">71</text>
<text x="146.3" y="121.1" transform="rotate(-90 146.3 121.1)">72</text>
<text x="150.2" y="121.1" transform="rotate(-90 150.2 121.1)">43</text>
<text x="152.1" y="121.1" transform="rotate(-90 152.1 121.1)">54</text>
<text x="186.9" y="122" transform="rotate(-90 186.9 122)">2</text>
<text x="206.2" y="122" transform="rotate(-90 206.2 122)">2</text>
<text x="185.1" y="127.1">GND</text>
<text x="204.6" y="127.1">GND</text>
<text x="144.6" y="134.8">GND</text>
<text x="87.3" y="144.4">A1</text>
<text x="103.7" y="148.2">A2</text>
<text x="69.5" y="152.2">10V</text>
<text x="69.5" y="154.1">0402_CC</text>
<text x="87.3" y="152.1">B1</text>
<text x="239.4" y="155.7">6501 William Cannon Drive West</text>
<text x="65.4" y="159.9">GND</text>
<text x="96.1" y="157.9" transform="rotate(-90 96.1 157.9)">B2</text>
<text x="200.8" y="159.9">This document contains information proprietary to NXP and shall not be used for engineering design,</text>
<text x="200.8" y="161.8">procurement or manufacture in whole or in part without the express written permission of NXP Semiconductors.</text>
<text x="239.4" y="157.4">Austin, TX 78735-8598</text>
<text x="94.4" y="163.8">GND</text>
<text x="202.7" y="167.6">Designer:</text>
<text x="222" y="167.6">Drawing Title:</text>
<text x="233.6" y="165.7">ICAP Classification:</text>
<text x="252.9" y="165.7">CP:</text>
<text x="257.7" y="165.7">____</text>
<text x="266.4" y="165.7">IUO:</text>
<text x="273" y="165.7">A</text>
<text x="278" y="165.7">PUBI:</text>
<text x="283.8" y="165.7">____</text>
<text x="85" y="173.4">10V</text>
<text x="202.7" y="173.4">Drawn by:</text>
<text x="202.7" y="169.6">Mac Zhang</text>
<text x="222" y="173.4">Page Title:</text>
<text x="85" y="175.3">0201_CC</text>
<text x="202.7" y="179.2">Approved:</text>
<text x="202.7" y="175.3">Mac Zhang</text>
<text x="222" y="179.2">Size</text>
<text x="229.7" y="179.2">Document Number</text>
<text x="284.9" y="179.2">Rev</text>
<text x="80.9" y="181.1">GND</text>
<text x="202.7" y="181.1">&lt;Approver&gt;</text>
<text x="222" y="185">Date:</text>
<text x="222" y="181.1">B</text>
<text x="230.1" y="185">Tuesday, November 05, 2019</text>
<text x="247.1" y="181.1">SCH-46441 PDF: SPF-46441</text>
<text x="260.6" y="185">Sheet</text>
<text x="268.3" y="185">10</text>
<text x="274.1" y="185">of</text>
<text x="279.9" y="185">13</text>
<text x="285.7" y="181.1">A1</text>
</g>
<g font-size="1.7" fill="#000080">
<text x="131.3" y="26.7">L2</text>
<text x="92.7" y="32.5">C142</text>
<text x="92.7" y="34.5">4.7uF</text>
<text x="119.7" y="34.5">C141</text>
<text x="131.3" y="30.6">2.2uH</text>
<text x="156.4" y="34.5">C143</text>
<text x="119.7" y="36.4">4.7uF</text>
<text x="156.4" y="36.4">4.7uF</text>
<text x="79.2" y="48">C140</text>
<text x="79.2" y="49.9">1uF</text>
<text x="88.8" y="51.8">U6</text>
<text x="173.6" y="65.4">o</text>
<text x="79.2" y="86.6">o</text>
<text x="79.2" y="88.5">o</text>
<text x="52.2" y="94.3">R129</text>
<text x="52.2" y="96.2">R130</text>
<text x="52.2" y="98.1">R131</text>
<text x="52.2" y="100.1">R132</text>
<text x="54.1" y="105.9">R115</text>
<text x="63.7" y="105.9">0</text>
<text x="187.3" y="105.1">TP11</text>
<text x="189.2" y="107.8">R44</text>
<text x="200.8" y="107.8">0</text>
<text x="223.9" y="103.9">J2</text>
<text x="75.3" y="113.6">R154</text>
<text x="189.2" y="113.6">L4</text>
<text x="208.5" y="113.6">L3</text>
<text x="223.9" y="113.6">MXC3N2001</text>
<text x="189.2" y="115.5">1.3nH</text>
<text x="208.5" y="115.5">2.2nH</text>
<text x="160.2" y="121.3">LBEE5HY1MW</text>
<text x="90.8" y="142.5">U7</text>
<text x="115.8" y="142.2">TP13</text>
<text x="69.5" y="148.3">C146</text>
<text x="69.5" y="150.3">4.7uF</text>
<text x="77.2" y="150.3">TP12</text>
<text x="98.5" y="156">ADP191ACBZ-R7</text>
<text x="59.9" y="165.7">R153</text>
<text x="71.5" y="165.7">10K</text>
<text x="85" y="169.6">C148</text>
<text x="85" y="171.5">0.22UF</text>
</g>
<g font-size="1.7" fill="#004080">
<text x="101.2" y="56.1" transform="rotate(-90 101.2 56.1)">VIO</text>
<text x="139.8" y="59.7" transform="rotate(-90 139.8 59.7)">SR_VLX</text>
<text x="89.8" y="64.5">I2S_WS</text>
<text x="89.8" y="62.6">I2S_DI</text>
<text x="110.9" y="62.1" transform="rotate(-90 110.9 62.1)">VBAT_LDO</text>
<text x="128.2" y="60.5" transform="rotate(-90 128.2 60.5)">VIN_LDO</text>
<text x="147.5" y="61" transform="rotate(-90 147.5 61)">VBAT_SR</text>
<text x="155.2" y="62" transform="rotate(-90 155.2 62)">SR_PVSS1</text>
<text x="157.2" y="62" transform="rotate(-90 157.2 62)">SR_PVSS2</text>
<text x="159.1" y="62" transform="rotate(-90 159.1 62)">SR_PVSS3</text>
<text x="89.8" y="68.4">I2S_DO</text>
<text x="89.8" y="66.5">I2S_CLK</text>
<text x="89.8" y="70.3">BT_GPIO_2</text>
<text x="158.8" y="66.5">GPIO_0</text>
<text x="158.8" y="68.4">GPIO_1</text>
<text x="158.8" y="70.3">GPIO_2</text>
<text x="89.8" y="74.2">BT_GPIO_4</text>
<text x="89.8" y="72.3">BT_GPIO_3</text>
<text x="89.8" y="76.1">BT_GPIO_5</text>
<text x="158.8" y="72.3">GPIO_3</text>
<text x="158.8" y="76.1">GPIO_5</text>
<text x="158.8" y="74.2">GPIO_4</text>
<text x="89.8" y="80">BT_DEV_WAKE</text>
<text x="89.8" y="81.9">BT_HOST_WAKE</text>
<text x="89.8" y="83.8">BT_UART_CTS</text>
<text x="140" y="81.9">GPIO_7(SDIO_VOLTAGE_SEL)</text>
<text x="154" y="83.8">WL_REG_ON</text>
<text x="158.8" y="78">GPIO_6</text>
<text x="89.8" y="85.8">BT_UART_RXD</text>
<text x="89.8" y="87.7">BT_UART_TXD</text>
<text x="89.8" y="89.6">BT_UART_RTS</text>
<text x="154.3" y="87.7">SDIO_DATA0</text>
<text x="154.3" y="89.6">SDIO_DATA1</text>
<text x="89.8" y="91.6">BT_REG_ON</text>
<text x="89.8" y="95.4">BT_PCM_SYNC</text>
<text x="154.3" y="91.6">SDIO_DATA2</text>
<text x="154.3" y="93.5">SDIO_DATA3</text>
<text x="156" y="95.4">SDIO_CMD</text>
<text x="89.8" y="97.3">BT_PCM_IN</text>
<text x="89.8" y="101.2">BT_PCM_OUT</text>
<text x="89.8" y="99.3">BT_PCM_CLK</text>
<text x="156.5" y="97.3">SDIO_CLK</text>
<text x="89.8" y="107">LPO_IN(32KHz)</text>
<text x="89.8" y="108.9">JTAG_SEL</text>
<text x="161.5" y="108.9">ANT</text>
<text x="101.2" y="116.8" transform="rotate(-90 101.2 116.8)">GND1</text>
<text x="103.1" y="116.8" transform="rotate(-90 103.1 116.8)">GND2</text>
<text x="105.1" y="116.8" transform="rotate(-90 105.1 116.8)">GND3</text>
<text x="107" y="116.8" transform="rotate(-90 107 116.8)">GND4</text>
<text x="108.9" y="116.8" transform="rotate(-90 108.9 116.8)">GND5</text>
<text x="110.9" y="116.8" transform="rotate(-90 110.9 116.8)">GND6</text>
<text x="112.8" y="116.8" transform="rotate(-90 112.8 116.8)">GND7</text>
<text x="114.7" y="116.8" transform="rotate(-90 114.7 116.8)">GND8</text>
<text x="116.6" y="116.8" transform="rotate(-90 116.6 116.8)">GND9</text>
<text x="118.6" y="116.8" transform="rotate(-90 118.6 116.8)">GND10</text>
<text x="120.5" y="116.8" transform="rotate(-90 120.5 116.8)">GND11</text>
<text x="122.4" y="116.8" transform="rotate(-90 122.4 116.8)">GND12</text>
<text x="124.4" y="116.8" transform="rotate(-90 124.4 116.8)">GND13</text>
<text x="126.3" y="116.8" transform="rotate(-90 126.3 116.8)">GND14</text>
<text x="128.2" y="116.8" transform="rotate(-90 128.2 116.8)">GND15</text>
<text x="130.2" y="116.8" transform="rotate(-90 130.2 116.8)">GND16</text>
<text x="132.1" y="116.8" transform="rotate(-90 132.1 116.8)">GND17</text>
<text x="134" y="116.8" transform="rotate(-90 134 116.8)">GND18</text>
<text x="135.9" y="116.8" transform="rotate(-90 135.9 116.8)">GND19</text>
<text x="137.9" y="116.8" transform="rotate(-90 137.9 116.8)">GND20</text>
<text x="139.8" y="116.8" transform="rotate(-90 139.8 116.8)">GND21</text>
<text x="141.7" y="116.8" transform="rotate(-90 141.7 116.8)">GND22</text>
<text x="143.7" y="116.8" transform="rotate(-90 143.7 116.8)">GND23</text>
<text x="145.6" y="116.8" transform="rotate(-90 145.6 116.8)">GND24</text>
<text x="147.5" y="116.8" transform="rotate(-90 147.5 116.8)">GND25</text>
<text x="151.4" y="116.8" transform="rotate(-90 151.4 116.8)">NC1</text>
<text x="153.3" y="116.8" transform="rotate(-90 153.3 116.8)">NC2</text>
<text x="91.7" y="145.6">VIN</text>
<text x="96.5" y="149.5">VOUT</text>
<text x="91.7" y="153.3">EN</text>
<text x="97.3" y="153.5" transform="rotate(-90 97.3 153.5)">GND</text>
</g>
<g font-size="1.7" fill="#00f">
<text x="24.1" y="83.6">6</text>
<text x="28" y="83.6">UART1_CTS</text>
<text x="24.1" y="89.4">6</text>
<text x="24.7" y="85.6">6</text>
<text x="24.7" y="87.5">6</text>
<text x="28" y="89.4">UART1_RTS</text>
<text x="28.6" y="85.6">UART1_TXD</text>
<text x="28.6" y="87.5">UART1_RXD</text>
<text x="215.6" y="87.1">SD1_DATA0</text>
<text x="215.6" y="89.1">SD1_DATA1</text>
<text x="228.6" y="87.1">6</text>
<text x="228.6" y="89.1">6</text>
<text x="17.2" y="95.2">6</text>
<text x="21" y="95.2">SAI2_TXFS</text>
<text x="215.4" y="95">SD1_CMD</text>
<text x="215.6" y="91">SD1_DATA2</text>
<text x="215.6" y="92.9">SD1_DATA3</text>
<text x="226.8" y="95">6</text>
<text x="228.6" y="91">6</text>
<text x="228.6" y="92.9">6</text>
<text x="16" y="99.1">6,12</text>
<text x="16.2" y="97.2">6,12</text>
<text x="17.8" y="101">6</text>
<text x="21.6" y="101">SAI2_RXD</text>
<text x="21.8" y="99.1">SAI2_TXC</text>
<text x="22" y="97.2">SAI2_TXD</text>
<text x="215.3" y="97">SD1_CLK</text>
<text x="226" y="97">6</text>
</g>
<g font-size="1.4">
<text x="30.9" y="1.4">5</text>
<text x="88.8" y="1.4">4</text>
<text x="146.7" y="1.4">3</text>
<text x="204.6" y="1.4">2</text>
<text x="262.6" y="1.4">1</text>
<text x=".5" y="26.1">D</text>
<text x="292" y="26.1">D</text>
<text x=".5" y="71.9">C</text>
<text x="292" y="71.9">C</text>
<text x=".5" y="117.8">B</text>
<text x="292" y="117.8">B</text>
<text x=".5" y="163.6">A</text>
<text x="292" y="163.6">A</text>
<text x="30.9" y="186.8">5</text>
<text x="88.8" y="186.8">4</text>
<text x="146.7" y="186.8">3</text>
<text x="204.6" y="186.8">2</text>
<text x="262.6" y="186.8">1</text>
</g>
<text font-size="1.3" fill="#00f" x="94" y="147.5">ADP199</text>
</svg>
